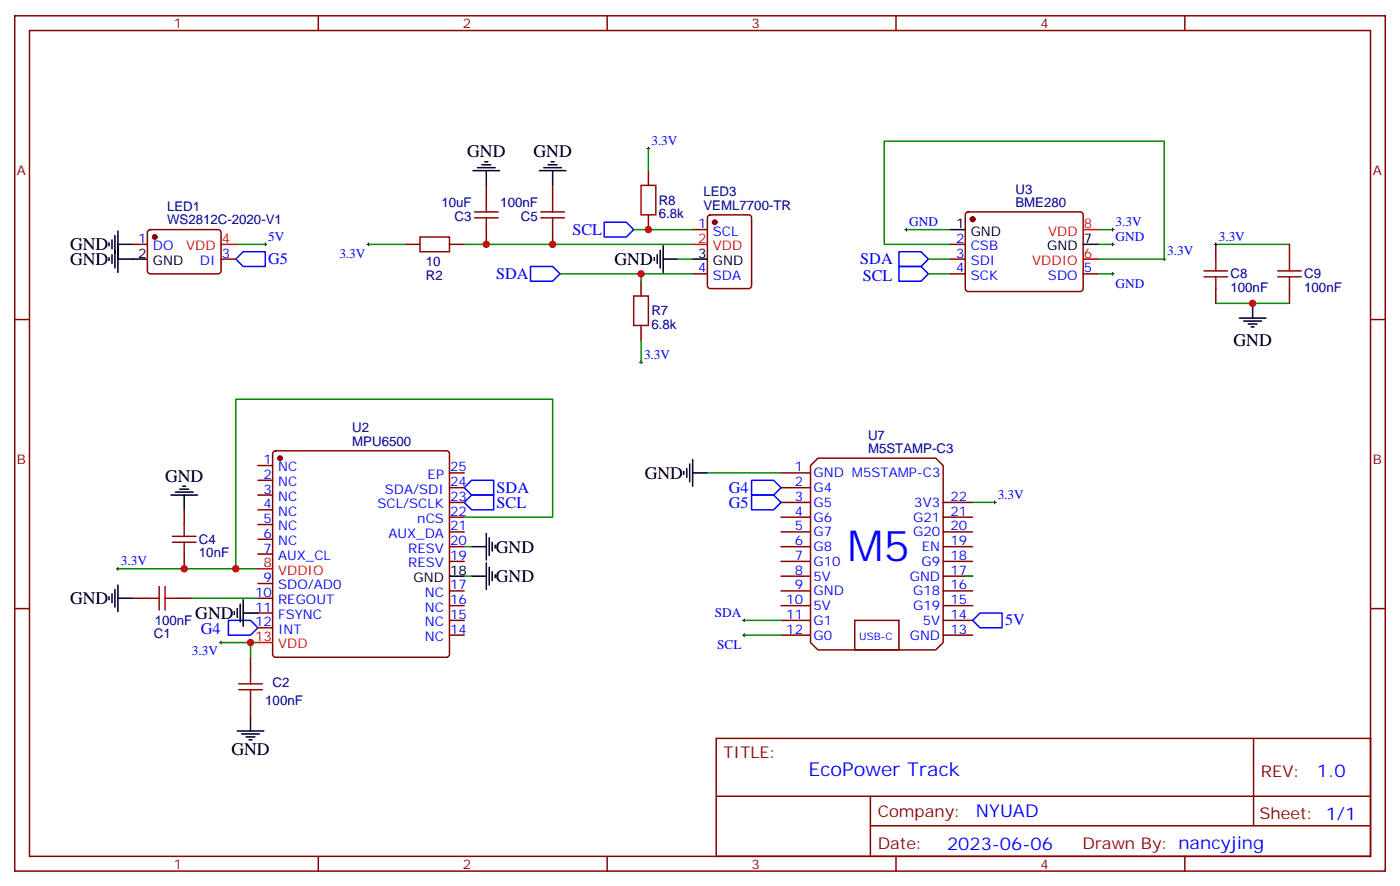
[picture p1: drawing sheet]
<svg xmlns="http://www.w3.org/2000/svg" width="335mm" height="212mm" viewBox="0 0 335 212" stroke-linecap="round" stroke-linejoin="round" font-family="sans-serif">
<g fill="none" stroke="#870000" stroke-width=".35">
<path d="M3.5 3.8h328.1v204.6h-328.1zM7.1 7.3h321v197.6h-321zM76.2 3.8v3.5M145.3 3.8v3.5M214.5 3.8v3.5M283.6 3.8v3.5M31.7 58.5h3.6M35.5 55.1l.5-.2h16.2a.71 .71 0 0 1 .7 .7v9.2a.76 .76 0 0 1-.7 .7h-16.2a.76 .76 0 0 1-.7-.7v-9.2zM97 58.5h3.5M107.6 58.5h3.5M116.4 44.3v3.6M116.4 54.9v3.6"/>
<path d="M132.3 44.3v3.6M132.3 54.9v3.6M155.2 40.8v3.5M155.2 51.4v3.5M165.8 54.9h3.5M169.6 51.6l.4-.2h9.2a.71 .71 0 0 1 .7 .7v16.2a.76 .76 0 0 1-.7 .7h-9.2a.76 .76 0 0 1-.7-.7v-16.2zM227.5 58.5h3.6M231.3 50.9l.5-.2h26.8a.71 .71 0 0 1 .7 .7v17.6a.76 .76 0 0 1-.7 .7h-26.8a.76 .76 0 0 1-.7-.7v-17.6zM291 58.5v3.5M308.7 58.5v3.5M3.5 76.4h3.6M52.9 62h3.5"/>
<path d="M153.5 67.3v3.5M153.5 77.9v3.5M165.8 65.5h3.5M227.5 62h3.6M227.5 65.5h3.6M259.3 65.5h3.5M291 69v3.6M308.7 69v3.6M328.1 76.4h3.5M61.7 111.4h3.6M61.7 114.9h3.6M61.7 118.4h3.6"/>
<path d="M65.5 108.1l.5-.3h40.9a.71 .71 0 0 1 .7 .7v48a.76 .76 0 0 1-.7 .7h-40.9a.76 .76 0 0 1-.7-.7v-48zM107.6 116.7h3.5M107.6 113.1h3.5M187 116.7h7M187 113.1h7M194 111.4l1.8-1.8h28.2l1.8 1.8v42.3l-1.8 1.8h-28.2l-1.8-1.8zM44.1 122v3.5M44.1 132.5v3.6M61.7 122h3.6M61.7 125.5h3.6M61.7 129h3.6M61.7 132.5h3.6"/>
<path d="M61.7 139.6h3.6M107.6 120.2h3.5M107.6 123.7h3.5M107.6 127.2h3.5M107.6 130.8h3.5M107.6 134.3h3.5M187 120.2h7M187 123.7h7M187 127.2h7M187 130.8h7M187 134.3h7M187 137.8h7"/>
<path d="M225.8 120.2h7M225.8 123.7h7M225.8 127.2h7M225.8 130.8h7M225.8 134.3h7M225.8 137.8h7M3.5 145.6h3.6M31.7 143.1h3.6M42.3 143.1h3.6M60 157.2v3.6M61.7 143.1h3.6M61.7 146.6h3.6"/>
<path d="M61.7 150.2h3.6M107.6 141.4h3.5M107.6 144.9h3.5M107.6 148.4h3.5M107.6 151.9h3.5M187 141.4h7M187 144.9h7M187 148.4h7M187 151.9h7M204.6 148.4h10.6v7.1h-10.6zM225.8 141.4h7M225.8 144.9h7"/>
<path d="M225.8 148.4h7M225.8 151.9h7M328.1 145.6h3.5M60 167.8v3.5M171.4 176.6h156.7v28.3h-156.7zM300.1 176.7v20.8M171.5 190.5h156.5M208.4 197.5h119.6M208.4 190.5v14.1M76.2 204.9v3.5M145.3 204.9v3.5M214.5 204.9v3.5"/>
<path d="M283.6 204.9v3.5"/>
</g>
<g fill="none" stroke="#008700" stroke-width=".35">
<path d="M155.2 35.5v5.3M56.4 58.5h7.1M88.2 58.5h8.8M111.1 58.5h54.7M151.7 54.9h14.1M217 54.9h10.5M227.5 58.5h-15.8v-24.7h67v28.2h-15.9M262.8 54.9h3.5M262.8 58.5h3.5M291 58.5h17.7M134.1 65.5h31.7M153.5 65.5v1.8"/>
<path d="M162.3 62h3.5M222.2 65.5h5.3M222.2 62h5.3M262.8 65.5h3.5M291 72.6h17.7M153.5 81.4v5.3M169.3 113.1h17.7M28.2 136.1h33.5M111.1 123.7h21.2v-28.2h-75.9v40.6M111.1 137.8h1.8M111.1 130.8h1.8M231.1 137.8h1.7"/>
<path d="M232.8 120.2h5.3M45.9 143.1h15.8M52.9 153.7h8.8M60 153.7v3.5M178.2 148.4h8.8M178.2 151.9h8.8"/>
</g>
<g fill="none" stroke="#000" stroke-width=".35">
<path d="M115.4 39.4h2.1M116.1 38.7h.7M131.2 39.4h2.1M131.9 38.7h.7M26.1 58.1v.7M26.8 57.4v2.1M27.5 56.3v7.8M28.2 55.3v9.9M28.2 58.5h3.5M113.2 40.8h6.4M114.3 40.1h4.2M116.4 40.8v3.5"/>
<path d="M129.1 40.8h6.4M130.2 40.1h4.2M132.3 40.8v3.5M158 59.9v4.2M158.7 58.8v6.4M227.5 54.9h3.6M259.3 58.5h3.5M26.1 61.6v.7M26.8 60.9v2.1M28.2 62h7.1M156.6 61.6v.7M157.3 60.9v2.1"/>
<path d="M158.7 62h3.6M165.8 62h3.5M296.7 76.1h6.3M297.7 76.8h4.3M298.8 77.5h2.1M299.5 78.2h.7M299.9 72.6v3.5M40.9 118.4h6.4M42 117.7h4.2M43 117h2.2M43.7 116.3h.7M44.1 118.4v3.6"/>
<path d="M163.7 112.8v.7M164.4 112.1v2.1M165.1 111v4.3M165.8 113.1h3.5M165.8 110v6.3M28.2 139.9v6.4M107.6 137.8h3.5M112.9 137.8h3.5M112.9 130.8h3.5M116.4 127.6v6.3M116.4 134.7v6.3M117.1 128.7v4.2"/>
<path d="M117.1 135.7v4.2M117.8 129.7v2.1M117.8 136.8v2.1M118.5 130.4v.7M118.5 137.5v.7M26.1 142.8v.7M26.8 142.1v2.1M27.5 141v4.2M28.2 143.1h3.5M56.1 146.3v.7M56.8 145.6v2.1M57.5 144.5v4.3"/>
<path d="M58.2 146.6h3.5M58.2 143.5v6.3M56.8 174.9h6.3M57.9 175.6h4.2M58.9 176.3h2.1M59.6 177h.7M60 171.3v3.6"/>
</g>
<path d="M144.6 53.2h5.3l1.8 1.7-1.8 1.8h-5.3zM56.4 62l1.8-1.8h5.3v3.5h-5.3zM127 63.7h5.3l1.8 1.8-1.8 1.8h-5.3zM215.2 63.7h5.3l1.7 1.8-1.7 1.8h-5.3zM215.2 60.2h5.3l1.7 1.8-1.7 1.7h-5.3zM111.1 116.7l1.8-1.8h5.3v3.5h-5.3zM179.9 114.9h5.3l1.8 1.8-1.8 1.7h-5.3zM179.9 118.4h5.3l1.8 1.8-1.8 1.8h-5.3zM111.1 120.2l1.8-1.8h5.3v3.6h-5.3zM54.7 148.4h5.3l1.7 1.8-1.7 1.7h-5.3zM234.6 146.6h5.3v3.6h-5.3l-1.8-1.8z" fill="none" stroke="#00f" stroke-width=".35"/>
<g fill="none" stroke="#000" stroke-width=".24">
<path d="M154.9 35.5h.7M155.2 35.2v.7M63.1 58.5h.8M63.5 58.1v.7M87.8 58.5h.7M88.2 58.1v.7M216.6 54.9h.7M217 54.6v.7M266 54.9h.7M266 58.5h.7M266.3 54.6v.7M266.3 58.1v.7"/>
<path d="M290.7 58.5h.7M291 58.1v.7M266 65.5h.7M266.3 65.2v.7M278.3 62h.7M278.7 61.6v.7M153.1 86.7h.7M153.5 86.3v.7M238.1 119.8v.7M27.9 136.1h.7M28.2 135.7v.7M237.8 120.2h.7"/>
<path d="M52.6 153.7h.7M52.9 153.4v.7M177.8 148.4h.7M177.8 151.9h.7M178.2 148.1v.7M178.2 151.6v.7"/>
</g>
<g fill="none" stroke="#a10000" stroke-width=".35">
<path d="M100.5 56.7h7.1v3.5h-7.1zM113.6 52.1h5.6M113.6 50.7h5.6M116.4 47.9v2.8M116.4 52.1v2.8M129.5 52.1h5.6M129.5 50.7h5.6M132.3 47.9v2.8M132.3 52.1v2.8M153.5 44.3h3.5v7.1h-3.5zM151.7 70.8h3.5v7.1h-3.5zM288.2 64.8h5.7"/>
<path d="M288.2 66.2h5.7M291 62v2.8M291 66.2v2.8M305.9 64.8h5.6M305.9 66.2h5.6M308.7 62v2.8M308.7 66.2v2.8M41.3 128.3h5.6M41.3 129.7h5.6M44.1 125.5v2.8M44.1 129.7v2.8M35.3 143.1h2.8"/>
<path d="M38.1 140.3v5.6M39.5 143.1h2.8M39.5 140.3v5.6M57.1 165h5.7M57.1 163.6h5.7M60 160.8v2.8M60 165v2.8"/>
</g>
<g fill="#870000" stroke="#870000" stroke-width=".35">
<circle cx="67" cy="109.6" r=".53"/>
<circle cx="232.8" cy="52.5" r=".53"/>
<circle cx="37" cy="56.7" r=".53"/>
<circle cx="171.1" cy="53.2" r=".53"/>
</g>
<path d="M52.9 58.5h3.5M165.8 58.5h3.5M259.3 54.9h3.5M259.3 62h3.5M61.7 136.1h3.6M61.7 153.7h3.6" fill="none" stroke="#f00" stroke-width=".35"/>
<g fill="#c00">
<circle cx="299.9" cy="72.6" r=".88"/>
<circle cx="44.1" cy="136.1" r=".88"/>
<circle cx="60" cy="153.7" r=".88"/>
<circle cx="56.4" cy="136.1" r=".88"/>
<circle cx="153.5" cy="65.5" r=".88"/>
<circle cx="155.2" cy="54.9" r=".88"/>
<circle cx="132.3" cy="58.5" r=".88"/>
<circle cx="116.4" cy="58.5" r=".88"/>
</g>
<text font-size="10.2" fill="#00f" x="202.8" y="134.3">M5</text>
<text font-size="4.6" fill="#00f" x="193.5" y="185.7">EcoPower Track</text>
<g font-size="4.2">
<text x="111.8" y="37.6">GND</text>
<text x="127.7" y="37.6">GND</text>
<text x="16.8" y="59.9">GND</text>
<text x="16.8" y="63.4">GND</text>
<text x="147.1" y="63.4">GND</text>
<text x="295.3" y="82.8">GND</text>
<text x="39.5" y="115.2">GND</text>
<text x="154.3" y="114.6">GND</text>
<text x="118.7" y="132.2">GND</text>
<text x="118.7" y="139.3">GND</text>
<text x="16.8" y="144.5">GND</text>
<text x="46.7" y="148.1">GND</text>
<text x="55.4" y="180.5">GND</text>
</g>
<g font-size="4.2" fill="#00f">
<text x="315.2" y="185.9">1.0</text>
<text x="233.6" y="195.5">NYUAD</text>
<text x="226.7" y="203.3">2023-06-06</text>
</g>
<g font-size="3.9" fill="#00f">
<text x="137" y="56.3">SCL</text>
<text x="64.2" y="63.2">G5</text>
<text x="205.9" y="63.3">SDA</text>
<text x="118.8" y="66.9">SDA</text>
<text x="206.5" y="67.3">SCL</text>
<text x="118.9" y="117.9">SDA</text>
<text x="174.5" y="117.9">G4</text>
<text x="118.9" y="121.5">SCL</text>
<text x="174.5" y="121.4">G5</text>
<text x="240.6" y="149.6">5V</text>
<text x="48.1" y="151.6">G4</text>
</g>
<g font-size="3.9" fill="#800">
<text x="173.2" y="181.2">TITLE:</text>
<text x="301.8" y="185.9">REV:</text>
<text x="210.1" y="195.4">Company:</text>
<text x="301.5" y="196">Sheet: 1/1</text>
<text x="210.1" y="203.1">Date:</text>
<text x="259.2" y="203.2">Drawn By: nancyjing</text>
</g>
<g font-size="3.2" fill="#800">
<text x="41.6" y="6.8">1</text>
<text x="110.8" y="6.8">2</text>
<text x="179.9" y="6.8">3</text>
<text x="249.1" y="6.8">4</text>
<text x="4.1" y="41.9">A</text>
<text x="328.6" y="41.9">A</text>
<text x="4.1" y="111">B</text>
<text x="328.6" y="111">B</text>
<text x="41.6" y="207.9">1</text>
<text x="110.8" y="207.9">2</text>
<text x="179.9" y="207.9">3</text>
<text x="249.1" y="207.9">4</text>
</g>
<g font-size="3.2" fill="#00f">
<text x="155.9" y="34.6">3.3V</text>
<text x="33.1" y="58.1">1</text>
<text x="36.6" y="59.9">DO</text>
<text x="64.2" y="57.6">5V</text>
<text x="167.1" y="54.6">1</text>
<text x="170.6" y="56.3">SCL</text>
<text x="217.7" y="54">GND</text>
<text x="228.9" y="58.1">2</text>
<text x="232.4" y="59.9">CSB</text>
<text x="267.1" y="54">3.3V</text>
<text x="267.1" y="57.6">GND</text>
<text x="291.7" y="57.6">3.3V</text>
<text x="47.8" y="63.4">DI</text>
<text x="53.1" y="61.6">3</text>
<text x="81.2" y="61.8">3.3V</text>
<text x="167.1" y="65.2">4</text>
<text x="228.9" y="61.6">3</text>
<text x="228.9" y="65.2">4</text>
<text x="232.4" y="63.4">SDI</text>
<text x="259.5" y="65.2">5</text>
<text x="279.4" y="61.1">3.3V</text>
<text x="170.6" y="66.9">SDA</text>
<text x="232.4" y="66.9">SCK</text>
<text x="250.9" y="66.9">SDO</text>
<text x="267.1" y="68.9">GND</text>
<text x="154.2" y="85.8">3.3V</text>
<text x="63.1" y="111">1</text>
<text x="66.6" y="112.8">NC</text>
<text x="107.8" y="112.8">25</text>
<text x="190.2" y="112.8">1</text>
<text x="63.1" y="114.5">2</text>
<text x="63.1" y="118.1">3</text>
<text x="66.6" y="116.3">NC</text>
<text x="66.6" y="119.8">NC</text>
<text x="92.1" y="118.1">SDA/SDI</text>
<text x="102.4" y="114.5">EP</text>
<text x="107.8" y="119.8">23</text>
<text x="107.8" y="116.3">24</text>
<text x="190.2" y="119.8">3</text>
<text x="190.2" y="116.3">2</text>
<text x="194.7" y="117.7">G4</text>
<text x="194.7" y="114.2">GND M5STAMP-C3</text>
<text x="227.5" y="119.8">22</text>
<text x="238.8" y="119.3">3.3V</text>
<text x="63.1" y="121.6">4</text>
<text x="63.1" y="125.1">5</text>
<text x="66.6" y="123.4">NC</text>
<text x="90.4" y="121.6">SCL/SCLK</text>
<text x="99.9" y="125.1">nCS</text>
<text x="107.8" y="123.4">22</text>
<text x="190.2" y="123.4">4</text>
<text x="194.7" y="124.8">G6</text>
<text x="194.7" y="121.2">G5</text>
<text x="218.6" y="124.8">G21</text>
<text x="218.9" y="121.2">3V3</text>
<text x="227.5" y="123.4">21</text>
<text x="63.1" y="128.7">6</text>
<text x="66.6" y="126.9">NC</text>
<text x="66.6" y="130.4">NC</text>
<text x="93" y="128.7">AUX_DA</text>
<text x="107.8" y="130.4">20</text>
<text x="107.8" y="126.9">21</text>
<text x="190.2" y="130.4">6</text>
<text x="190.2" y="126.9">5</text>
<text x="194.7" y="131.8">G8</text>
<text x="194.7" y="128.3">G7</text>
<text x="218.6" y="128.3">G20</text>
<text x="220.7" y="131.8">EN</text>
<text x="227.5" y="126.9">20</text>
<text x="227.5" y="130.4">19</text>
<text x="28.9" y="135.2">3.3V</text>
<text x="63.1" y="132.2">7</text>
<text x="66.6" y="133.9">AUX_CL</text>
<text x="97.7" y="135.7">RESV</text>
<text x="97.7" y="132.2">RESV</text>
<text x="107.8" y="133.9">19</text>
<text x="190.2" y="137.5">8</text>
<text x="190.2" y="133.9">7</text>
<text x="194.7" y="135.4">G10</text>
<text x="220.6" y="135.4">G9</text>
<text x="227.5" y="133.9">18</text>
<text x="227.5" y="137.5">17</text>
<text x="61.1" y="142.8">10</text>
<text x="63.1" y="139.2">9</text>
<text x="66.6" y="141">SDO/AD0</text>
<text x="101.7" y="142.8">NC</text>
<text x="107.8" y="141">17</text>
<text x="190.2" y="141">9</text>
<text x="194.7" y="142.4">GND</text>
<text x="194.7" y="138.9">5V</text>
<text x="217.8" y="138.9">GND</text>
<text x="218.6" y="142.4">G18</text>
<text x="227.5" y="141">16</text>
<text x="61.1" y="146.3">11</text>
<text x="61.1" y="149.8">12</text>
<text x="66.6" y="144.5">REGOUT</text>
<text x="66.6" y="148.1">FSYNC</text>
<text x="101.7" y="149.8">NC</text>
<text x="101.7" y="146.3">NC</text>
<text x="107.8" y="148.1">15</text>
<text x="107.8" y="144.5">16</text>
<text x="171.1" y="147.5">SDA</text>
<text x="188.2" y="148.1">11</text>
<text x="188.2" y="144.5">10</text>
<text x="194.7" y="149.5">G1</text>
<text x="194.7" y="145.9">5V</text>
<text x="218.6" y="145.9">G19</text>
<text x="220.9" y="149.5">5V</text>
<text x="227.5" y="144.5">15</text>
<text x="227.5" y="148.1">14</text>
<text x="66.6" y="151.6">INT</text>
<text x="101.7" y="153.4">NC</text>
<text x="107.8" y="151.6">14</text>
<text x="171.7" y="155.3">SCL</text>
<text x="188.2" y="151.6">12</text>
<text x="194.7" y="153">G0</text>
<text x="217.8" y="153">GND</text>
<text x="227.5" y="151.6">13</text>
<text x="46" y="156.8">3.3V</text>
</g>
<g font-size="3.2" fill="#000080">
<text x="168.4" y="46.9">LED3</text>
<text x="243.1" y="46.4">U3</text>
<text x="40" y="53.7">WS2812C-2020-V1</text>
<text x="40" y="50.5">LED1</text>
<text x="105.7" y="49.6">10uF</text>
<text x="108.8" y="52.8">C3</text>
<text x="119.8" y="49.6">100nF</text>
<text x="124.7" y="52.8">C5</text>
<text x="157.7" y="52.2">6.8k</text>
<text x="157.7" y="49">R8</text>
<text x="168.4" y="50.1">VEML7700-TR</text>
<text x="243.1" y="49.6">BME280</text>
<text x="102" y="63.7">10</text>
<text x="102" y="67">R2</text>
<text x="294.6" y="69.8">100nF</text>
<text x="294.6" y="66.6">C8</text>
<text x="312.2" y="69.8">100nF</text>
<text x="312.2" y="66.6">C9</text>
<text x="155.9" y="75.4">R7</text>
<text x="155.9" y="78.6">6.8k</text>
<text x="84.3" y="106.6">MPU6500</text>
<text x="84.3" y="103.4">U2</text>
<text x="207.8" y="105.2">U7</text>
<text x="207.8" y="108.4">M5STAMP-C3</text>
<text x="47.6" y="130.2">C4</text>
<text x="47.6" y="133.3">10nF</text>
<text x="37" y="149.5">100nF</text>
<text x="36.9" y="152.7">C1</text>
<text x="65.3" y="164.3">C2</text>
<text x="63.5" y="168.6">100nF</text>
</g>
<g font-size="3.2" fill="#f00">
<text x="44.6" y="59.9">VDD</text>
<text x="53.1" y="58.1">4</text>
<text x="167.1" y="58.1">2</text>
<text x="170.6" y="59.9">VDD</text>
<text x="250.9" y="56.3">VDD</text>
<text x="259.5" y="54.6">8</text>
<text x="247.1" y="63.4">VDDIO</text>
<text x="259.5" y="61.6">6</text>
<text x="63.1" y="135.7">8</text>
<text x="66.6" y="137.5">VDDIO</text>
<text x="61.1" y="153.4">13</text>
<text x="66.6" y="155.1">VDD</text>
</g>
<g font-size="3.2">
<text x="228.9" y="54.6">1</text>
<text x="232.4" y="56.3">GND</text>
<text x="250.7" y="59.9">GND</text>
<text x="259.5" y="58.1">7</text>
<text x="33.1" y="61.6">2</text>
<text x="36.6" y="63.4">GND</text>
<text x="167.1" y="61.6">3</text>
<text x="170.6" y="63.4">GND</text>
<text x="107.8" y="137.5">18</text>
<text x="99" y="139.2">GND</text>
</g>
<text font-size="2.5" fill="#00f" x="205.7" y="153">USB-C</text>
</svg>
